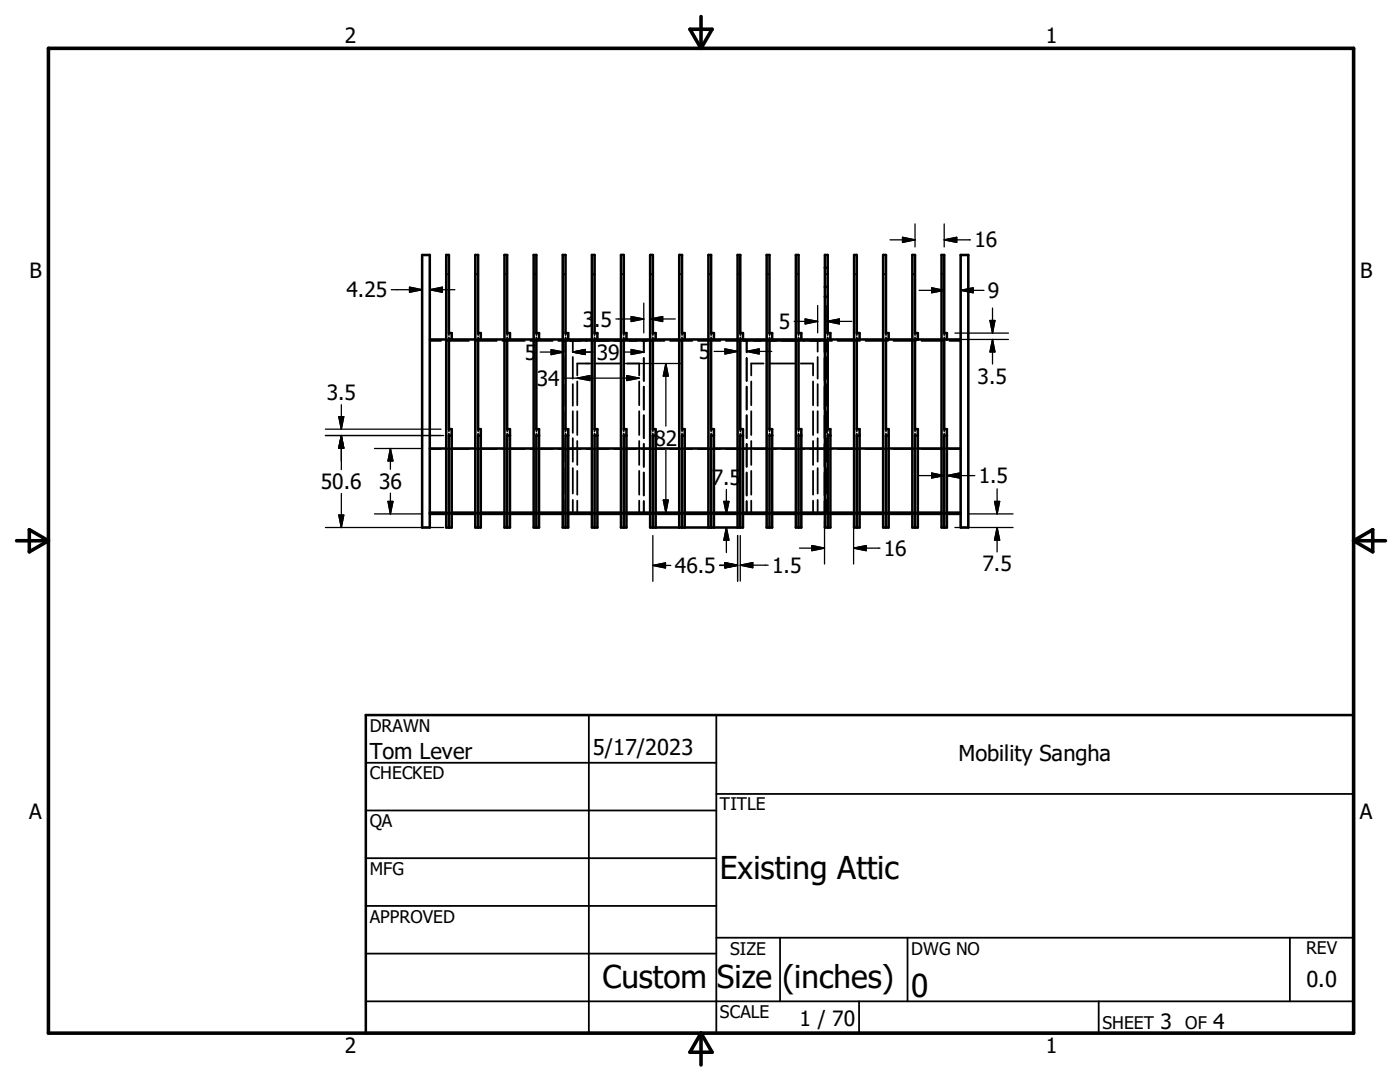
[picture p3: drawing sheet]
<svg xmlns="http://www.w3.org/2000/svg" width="279mm" height="216mm" viewBox="0 0 279 216" stroke-linecap="round" stroke-linejoin="round" font-family="sans-serif">
<g fill="none" stroke="#000" stroke-width=".51">
<path d="M84.2 50.9h1.6v54.4h-1.6zM164.6 53.4h.6M164.6 57.3h.6M164.6 59.2h.6M191.7 50.9h1.5v54.4h-1.5zM85.8 67.7h3.3M90.1 67.7v-1.2h-.5v-15.6h-.5v54.4h1v-19.7h-.5v-17.9h5.3M95.9 67.7v-1.2h-.5v-15.6h-.5v54.4h1v-19.7h-.5v-17.9h5.3M101.8 67.7v-1.2h-.6v-15.6h-.5v54.4h1.1v-19.7h-.6v-17.9h5.3M107.6 67.7v-1.2h-.6v-15.6h-.5v54.4h1.1v-19.7h-.6v-17.9h5.3M113.4 67.7v-1.2h-.5v-15.6h-.6v54.4h1.1v-19.7h-.5v-17.9h5.2M119.2 67.7v-1.2h-.5v-15.6h-.6v54.4h1.1v-19.7h-.5v-17.9h5.2"/>
<path d="M125 67.7v-1.2h-.5v-15.6h-.6v54.4h1.1v-19.7h-.5v-17.9h5.3M130.8 67.7v-1.2h-.5v-15.6h-.5v54.4h18.5v-19.7h-.6v-17.9h5.3M135.6 67.7h-5.3v17.9h.5v19.7M136.6 67.7v-1.2h-.5v-15.6h-.5v54.4M141.4 67.7h-5.3v17.9h.5v19.7M142.5 67.7v-1.2h-.6v-15.6h-.5v54.4M147.2 67.7h-5.3v17.9h.6v19.7M148.3 67.7v-1.2h-.6v-15.6h-.5v54.4M154.1 67.7v-1.2h-.5v-15.6h-.6v54.4h1.1v-19.7h-.5v-17.9h5.2M159.9 67.7v-1.2h-.5v-15.6h-.6v54.4h1.1v-19.7h-.5v-17.9h5.2M165.7 67.7v-1.2h-.5v-15.6h-.6v54.4h1.1v-19.7h-.5v-17.9h5.3M171.5 67.7v-1.2h-.5v-15.6h-.5v54.4h1v-19.7h-.5v-17.9h5.3"/>
<path d="M177.3 67.7v-1.2h-.5v-15.6h-.5v54.4h1v-19.7h-.5v-17.9h5.3M183.2 67.7v-1.2h-.6v-15.6h-.5v54.4h1.1v-19.7h-.6v-17.9h5.3M189 67.7v-1.2h-.6v-15.6h-.5v54.4h1.1v-19.7h-.6v-17.9h3.3M85.8 89.5h3.3M90.1 86.9h-.5v18.4M90.1 89.5h4.8M95.9 86.9h-.5v18.4M95.9 89.5h4.8M101.8 86.9h-.6v18.4M101.8 89.5h4.7M107.6 86.9h-.6v18.4M107.6 89.5h4.7"/>
<path d="M113.4 86.9h-.5v18.4M113.4 89.5h4.7M119.2 86.9h-.5v18.4M119.2 89.5h4.7M125 86.9h-.5v18.4M125 89.5h4.8M130.8 86.9h-.5v18.4M130.8 89.5h4.8M136.6 86.9h-.5v18.4M136.6 89.5h4.8M142.5 86.9h-.6v18.4M142.5 89.5h4.7"/>
<path d="M148.3 86.9h-.6v18.4M148.3 89.5h4.7M154.1 86.9h-.5v18.4M154.1 89.5h4.7M159.9 86.9h-.5v18.4M159.9 89.5h4.7M165.7 86.9h-.5v18.4M165.7 89.5h4.8M171.5 86.9h-.5v18.4M171.5 89.5h4.8M177.3 86.9h-.5v18.4M177.3 89.5h4.8"/>
<path d="M183.2 86.9h-.6v18.4M183.2 89.5h4.7M189 86.9h-.6v18.4M189 89.5h2.7M85.8 102.5h3.3M85.8 102.3h3.3M90.1 102.5h4.8M90.1 102.3h4.8M95.9 102.5h4.8M95.9 102.3h4.8M101.8 102.5h4.7M101.8 102.3h4.7"/>
<path d="M107.6 102.5h4.7M107.6 102.3h4.7M113.4 102.5h4.7M113.4 102.3h4.7M119.2 102.5h4.7M119.2 102.3h4.7M125 102.5h4.8M125 102.3h4.8M130.8 102.5h4.8M130.8 102.3h4.8M136.6 102.5h4.8M136.6 102.3h4.8"/>
<path d="M142.5 102.5h4.7M142.5 102.3h4.7M148.3 102.5h4.7M148.3 102.3h4.7M154.1 102.5h4.7M154.1 102.3h4.7M159.9 102.5h4.7M159.9 102.3h4.7M165.7 102.5h4.8M165.7 102.3h4.8M171.5 102.5h4.8M171.5 102.3h4.8"/>
<path d="M177.3 102.5h4.8M177.3 102.3h4.8M183.2 102.5h4.7M183.2 102.3h4.7M189 102.5h2.7M189 102.3h2.7M73 142.7h197.1v63.5h-197.1z"/>
</g>
<g fill="none" stroke="#000" stroke-width=".36">
<path d="M89.1 54.7h.1M89.4 54.7h.2M94.9 54.7h.2M95.2 54.7h.2M100.7 54.7h.2M101 54.7h.2M106.5 54.7h.2M106.9 54.7h.1M112.3 54.7h.2M112.7 54.7h.2M118.1 54.7h.2M118.5 54.7h.2"/>
<path d="M123.9 54.7h.2M124.3 54.7h.2M129.8 54.7h.1M130.1 54.7h.2M135.6 54.7h.2M135.9 54.7h.2M141.4 54.7h.2M141.7 54.7h.2M147.2 54.7h.2M147.6 54.7h.1M153 54.7h.2M153.4 54.7h.2"/>
<path d="M158.8 54.7h.2M159.2 54.7h.2M164.6 54.7h.2M165 54.7h.2M170.5 54.7h.1M170.8 54.7h.2M176.3 54.7h.2M176.6 54.7h.2M182.1 54.7h.2M182.4 54.7h.2M187.9 54.7h.2M188.3 54.7h.1"/>
<path d="M85.8 68h2.2M89.1 67.7h.3M89.1 68h4.5M89.6 66.5v.4M89.6 67.3v.4M89.8 67.7h.3M94.7 68h4.5M94.9 67.7h.3M95.4 66.5v.4M95.4 67.3v.4M95.6 67.7h.3M100.3 68h4.4"/>
<path d="M100.7 67.7h.3M101.2 66.5v.4M101.2 67.3v.4M101.4 67.7h.4M105.8 68h4.5M106.5 67.7h.4M107 66.5v.4M107 67.3v.4M107.2 67.7h.4M111.4 68h21.2M112.3 67.7h.4M112.5 68v2.2"/>
<path d="M112.5 71.2v4.4M112.5 76.6v4.4M112.9 66.5v.4M112.9 67.3v.4M113 67.7h.4M114.3 68v2.2M114.3 71.2v4.4M114.3 76.6v4.4M115.2 76.1v4.8M117.7 72.5h-2.5v2.4M118.1 67.7h.4M118.7 66.5v.4"/>
<path d="M118.7 67.3v.4M118.8 67.7h.4M118.9 72.5h5M123.9 67.7h.4M124.5 66.5v.4M124.5 67.3v.4M124.7 67.7h.3M125.1 72.5h2.5v2.4M127.6 76.1v4.8M128.5 68v2.3M128.5 71.4v4.6M128.5 77.2v4.5"/>
<path d="M129.8 67.7h.3M130.3 66.5v.4M130.3 67.3v.4M130.5 67.7h.3M133.7 68h4.5M135.6 67.7h.3M136.1 66.5v.4M136.1 67.3v.4M136.3 67.7h.3M139.3 68h4.5M141.4 67.7h.3M141.9 66.5v.4"/>
<path d="M141.9 67.3v.4M142.1 67.7h.4M144.9 68h21.2M147.2 67.7h.4M147.7 66.5v.4M147.7 67.3v.4M147.9 67.7h.4M149 68v2.3M149 71.4v4.6M149 77.2v4.5M149.9 76.1v4.8M152.4 72.5h-2.5v2.4"/>
<path d="M153 67.7h.4M153.6 66.5v.4M153.6 67.3v.4M153.6 72.5h5M153.7 67.7h.4M158.8 67.7h.4M159.4 66.5v.4M159.4 67.3v.4M159.5 67.7h.4M159.8 72.5h2.5v2.4M162.3 76.1v4.8M163.2 68v2.2"/>
<path d="M163.2 71.2v4.4M163.2 76.6v4.4M164.6 68v2.3M164.6 71.4v4.6M164.6 77.2v4.5M164.6 63.1h.2M164.6 67.7h.4M165 63.1h.2M165 68v2.2M165 71.2v4.4M165 76.6v4.4M165.2 66.5v.4"/>
<path d="M165.2 67.3v.4M165.4 67.7h.3M167.2 68h4.4M170.5 67.7h.3M171 66.5v.4M171 67.3v.4M171.2 67.7h.3M172.7 68h4.5M176.3 67.7h.3M176.8 66.5v.4M176.8 67.3v.4M177 67.7h.3"/>
<path d="M178.3 68h4.5M182.1 67.7h.3M182.6 66.5v.4M182.6 67.3v.4M182.8 67.7h.4M183.9 68h4.5M187.9 67.7h.4M188.4 66.5v.4M188.4 67.3v.4M188.6 67.7h.4M189.5 68h2.2M85.8 89.6h2.2"/>
<path d="M89.1 89.5h.3M89.1 89.6h4.5M89.6 85.6v.5M89.6 86.5v.4M89.8 89.5h.3M94.7 89.6h4.5M94.9 89.5h.3M95.4 85.6v.5M95.4 86.5v.4M95.6 89.5h.3M100.3 89.6h4.4M100.7 89.5h.3"/>
<path d="M101.2 85.6v.5M101.2 86.5v.4M101.4 89.5h.4M105.8 89.6h4.5M106.5 89.5h.4M107 85.6v.5M107 86.5v.4M107.2 89.5h.4M111.4 89.6h4.5M112.3 89.5h.4M112.5 82.1v4.3M112.5 87.4v4.7"/>
<path d="M112.5 93.4v5.1M112.5 99.8v2.5M112.9 85.6v.5M112.9 86.5v.4M113 89.5h.4M114.3 82.1v4.3M114.3 87.4v4.7M114.3 93.4v5.1M114.3 99.8v2.5M115.2 82.1v4.7M115.2 88v4.8M115.2 94v4.7"/>
<path d="M115.2 99.9v2.4M117 89.6h4.5M118.1 89.5h.4M118.7 85.6v.5M118.7 86.5v.4M118.8 89.5h.4M122.6 89.6h4.4M123.9 89.5h.4M124.5 85.6v.5M124.5 86.5v.4M124.7 89.5h.3M127.6 82.1v4.7"/>
<path d="M127.6 88v4.8M127.6 94v4.7M127.6 99.9v2.4M128.2 89.6h4.4M128.5 82.9v4.5M128.5 88.6v4.5M128.5 94.3v4.6M129.8 89.5h.3M130.3 85.6v.5M130.3 86.5v.4M130.5 89.5h.3M133.7 89.6h4.5"/>
<path d="M135.6 89.5h.3M136.1 85.6v.5M136.1 86.5v.4M136.3 89.5h.3M139.3 89.6h4.5M141.4 89.5h.3M141.9 85.6v.5M141.9 86.5v.4M142.1 89.5h.4M144.9 89.6h4.4M147.2 89.5h.4M147.7 85.6v.5"/>
<path d="M147.7 86.5v.4M147.9 89.5h.4M149 82.9v4.5M149 88.6v4.5M149 94.3v4.6M149.9 82.1v4.7M149.9 88v4.8M149.9 94v4.7M149.9 99.9v2.4M150.5 89.6h4.4M153 89.5h.4M153.6 85.6v.5"/>
<path d="M153.6 86.5v.4M153.7 89.5h.4M156 89.6h4.5M158.8 89.5h.4M159.4 85.6v.5M159.4 86.5v.4M159.5 89.5h.4M161.6 89.6h4.5M162.3 82.1v4.7M162.3 88v4.8M162.3 94v4.7M162.3 99.9v2.4"/>
<path d="M163.2 82.1v4.3M163.2 87.4v4.7M163.2 93.4v5.1M163.2 99.8v2.5M164.6 82.9v4.5M164.6 88.6v4.5M164.6 94.3v4.6M164.6 89.5h.4M165 82.1v4.3M165 87.4v4.7M165 93.4v5.1M165 99.8v2.5h-.4"/>
<path d="M165.2 85.6v.5M165.2 86.5v.4M165.4 89.5h.3M167.2 89.6h4.4M170.5 89.5h.3M171 85.6v.5M171 86.5v.4M171.2 89.5h.3M172.7 89.6h4.5M176.3 89.5h.3M176.8 85.6v.5M176.8 86.5v.4"/>
<path d="M177 89.5h.3M178.3 89.6h4.5M182.1 89.5h.3M182.6 85.6v.5M182.6 86.5v.4M182.8 89.5h.4M183.9 89.6h4.5M187.9 89.5h.4M188.4 85.6v.5M188.4 86.5v.4M188.6 89.5h.4M189.5 89.6h2.2"/>
<path d="M89.1 102.5h.1M89.1 102.3h.3M89.4 102.5h.4M89.8 102.3h.3M90 102.5h.1M94.9 102.5h.2M94.9 102.3h.3M95.2 102.5h.4M95.6 102.3h.3M95.8 102.5h.1M100.7 102.5h.2M100.7 102.3h.3"/>
<path d="M101 102.5h.4M101.4 102.3h.4M101.6 102.5h.2M106.5 102.5h.2M106.5 102.3h.4M106.9 102.5h.3M107.2 102.3h.4M107.4 102.5h.2M112.3 102.5h.2M112.3 102.3h.4M112.7 102.5h.3M113 102.3h.4"/>
<path d="M113.2 102.5h.2M118.1 102.5h.2M118.1 102.3h.4M118.5 102.5h.3M118.8 102.3h.4M119 102.5h.2M123.9 102.5h.2M123.9 102.3h.4M124.3 102.5h.4M124.7 102.3h.3M124.8 102.5h.2M128.5 100v2.3"/>
<path d="M129.8 102.5h.1M129.8 102.3h.3M130.1 102.5h.4M130.5 102.3h.3M130.7 102.5h.1M135.6 102.5h.2M135.6 102.3h.3M135.9 102.5h.4M136.3 102.3h.3M136.5 102.5h.1M141.4 102.5h.2M141.4 102.3h.3"/>
<path d="M141.7 102.5h.4M142.1 102.3h.4M142.3 102.5h.2M147.2 102.5h.2M147.2 102.3h.4M147.6 102.5h.3M147.9 102.3h.4M148.1 102.5h.2M149 100v2.3M153 102.5h.2M153 102.3h.4M153.4 102.5h.3"/>
<path d="M153.7 102.3h.4M153.9 102.5h.2M158.8 102.5h.2M158.8 102.3h.4M159.2 102.5h.3M159.5 102.3h.4M159.7 102.5h.2M164.6 100v2.4M164.6 102.5h.1M164.6 102.5h.2M165 102.5h.4M165.4 102.3h.3"/>
<path d="M165.5 102.5h.2M170.4 102.3v.1M170.4 102.5h.1M170.5 102.5h.1M170.5 102.3h.3M170.8 102.5h.4M171.2 102.3h.3M171.4 102.5h.1M176.3 102.5h.2M176.3 102.3h.3M176.6 102.5h.4M177 102.3h.3"/>
<path d="M177.2 102.5h.1M182.1 102.5h.2M182.1 102.3h.3M182.4 102.5h.4M182.8 102.3h.4M183 102.5h.2M187.9 102.5h.2M187.9 102.3h.4M188.3 102.5h.3M188.6 102.3h.4M188.8 102.5h.2M73 152.2h70"/>
<path d="M117.5 142.7v63.5M143 158.4h127.1M143 142.7v63.5M73 161.7h70M73 171.2h70M73 180.8h70M73 190.3h70M73 199.8h197.1M143 187.1h127.1M155.7 187.1v12.7M171.4 199.8v6.4M181.1 187.1v12.7"/>
<path d="M219.3 199.8v6.4M257.4 187.1v12.7"/>
</g>
<path d="M9.7 9.6h260.4v196.6h-260.4zM137.7 5.8h4.4l-2.2 3.8zM139.9 3.3v6.3M3.3 107.9h6.4M5.8 105.7l3.9 2.2-3.9 2.2zM270.1 107.9h6.4M270.1 107.9l3.9-2.2v4.4zM139.9 206.2v6.3M139.9 206.2l2.2 3.8h-4.4z" fill="none" stroke="#000" stroke-width=".71"/>
<g fill="none" stroke="#000" stroke-width=".25">
<path d="M78.1 57.8h6.1M81.7 57.3l2.5 .5-2.5 .5zM85.8 57.8h5M85.8 57.8l2.5-.5v1zM177.6 47.9h5M180.1 47.3l2.5 .6-2.5 .5zM182.6 44.7v4.6M183.4 57.9h5M185.9 57.4l2.5 .5-2.5 .5zM188.4 47.9h5.3M188.4 47.9l2.5-.6v1.1zM188.4 44.7v4.6"/>
<path d="M191.7 57.9h4.7M191.7 57.9l2.5-.5v1zM107.8 70.2h4.7M110 69.8l2.5 .4-2.5 .6zM112.5 75.5h15.1M114.3 70.2h4M114.3 70.2l2.5-.5v1zM115.2 75.5l2.5-.6v1zM116.8 72.5h1.5M122.9 63.6h5.6M124.5 70.2h4M124.5 72.5h11.6"/>
<path d="M125.1 74.9l2.5 .6-2.5 .4zM126 63.2l2.5 .4-2.5 .6zM126 69.7l2.5 .5-2.5 .5zM128.5 60.5v5.9M129.8 63.6h5M129.8 63.6l2.4-.4v1zM132.9 72.5v12.5M132.9 72.5l.5 2.5h-1zM142.5 70.1h4.7M144.7 69.6l2.5 .5-2.5 .5zM149 70.1h5M149 70.1l2.5-.5v1z"/>
<path d="M158.5 64.1h4.7M160.7 63.6l2.5 .5-2.5 .5zM163.2 61v5.4M165 64.1h5M165 64.1l2.5-.5v1zM165 61v5.4M190.6 66.5h10.7M190.6 67.7h10.7M197.6 64h1l-.5 2.5zM198.1 61.5v5M198.1 67.7v4.9M198.1 67.7l.5 2.5h-1z"/>
<path d="M64.9 86.9h23.6M64.9 85.6h23.1M67.6 83.1h1l-.5 2.5zM68.1 80.8v4.8M68.1 86.9v6.8M68.1 98.5v6.8M68.1 86.9l.5 2.5h-1zM74.7 89.5h9.5M77.9 89.5v4.1M77.9 98.4v4.1M77.9 89.5l.5 2.5h-1zM132.4 99.8h1l-.5 2.5z"/>
<path d="M132.9 89.8v12.5M145 97.7v4.8M183.4 94.9h5M185.9 94.4l2.5 .5-2.5 .5zM189 94.9h5.5M189 94.9l2.5-.5v1zM199 97.5v5M64.9 105.3h23.6M67.6 102.8h1l-.5 2.5zM74.7 102.5h9.5M77.4 100.1h1l-.5 2.4zM116.8 102.3h19.3"/>
<path d="M130.3 112.8h3.6M130.3 112.8l2.5-.5v1zM130.3 106.9v9.1M143.6 112.8h3.6M144.5 100.1h1l-.5 2.4zM144.7 112.3l2.5 .5M145 105.3l.5 2.5h-1zM145 105.3v5M147.2 112.8l-2.5 .5M147.2 112.8l-2.5-.5v1l2.5-.5M147.2 106.9v9.1M147.7 112.8h5.6"/>
<path d="M147.7 112.8l2.5-.5v1zM147.7 106.9v9M159.5 109.4h5.1M162 108.9l2.6 .5-2.6 .5zM164.6 103.9v8.6M170.4 109.4h5.2M170.4 109.4l2.5-.5v1zM170.4 104.1v8.4M190.6 105.3h11.6M193.3 102.5h8.9M198.5 100.1h1l-.5 2.4zM199 105.3v4.8"/>
<path d="M199 105.3l.5 2.5h-1z"/>
</g>
<g fill="#000" stroke="#000" stroke-width=".25">
<path d="M81.7 57.3l2.5 .5-2.5 .5zM85.8 57.8l2.5-.5v1zM180.1 47.3l2.5 .6-2.5 .5zM185.9 57.4l2.5 .5-2.5 .5zM188.4 47.9l2.5-.6v1.1zM191.7 57.9l2.5-.5v1zM110 69.8l2.5 .4-2.5 .6zM114.3 70.2l2.5-.5v1zM115.2 75.5l2.5-.6v1zM125.1 74.9l2.5 .6-2.5 .4zM126 63.2l2.5 .4-2.5 .6zM126 69.7l2.5 .5-2.5 .5z"/>
<path d="M129.8 63.6l2.4-.4v1zM132.9 72.5l.5 2.5h-1zM144.7 69.6l2.5 .5-2.5 .5zM149 70.1l2.5-.5v1zM160.7 63.6l2.5 .5-2.5 .5zM165 64.1l2.5-.5v1zM197.6 64h1l-.5 2.5zM198.1 67.7l.5 2.5h-1zM67.6 83.1h1l-.5 2.5zM68.1 86.9l.5 2.5h-1zM77.9 89.5l.5 2.5h-1zM132.4 99.8h1l-.5 2.5z"/>
<path d="M185.9 94.4l2.5 .5-2.5 .5zM189 94.9l2.5-.5v1zM67.6 102.8h1l-.5 2.5zM77.4 100.1h1l-.5 2.4zM130.3 112.8l2.5-.5v1zM144.5 100.1h1l-.5 2.4zM144.7 112.3l2.5 .5-2.5 .5zM145 105.3l.5 2.5h-1zM147.7 112.8l2.5-.5v1zM162 108.9l2.6 .5-2.6 .5zM170.4 109.4l2.5-.5v1zM198.5 100.1h1l-.5 2.4z"/>
<path d="M199 105.3l.5 2.5h-1z"/>
</g>
<g font-size="6.3">
<text x="143.7" y="175.5">Existing Attic</text>
<text x="120.2" y="197.1">Custom Size (inches)</text>
<text x="181.9" y="198.9">0</text>
</g>
<g font-size="4.4">
<text x="73.8" y="151.4">Tom Lever</text>
<text x="118.3" y="150.7">5/17/2023</text>
<text x="191.3" y="151.8">Mobility Sangha</text>
<text x="260.7" y="196.9">0.0</text>
</g>
<g font-size="4.2">
<text x="68.8" y="8.7">2</text>
<text x="208.7" y="8.7">1</text>
<text x="194.5" y="49.4">16</text>
<text x="5.9" y="55.5">B</text>
<text x="69.2" y="59.4">4.25</text>
<text x="197.1" y="59.5">9</text>
<text x="271.4" y="55.5">B</text>
<text x="116.3" y="65.2">3.5</text>
<text x="155.4" y="65.6">5</text>
<text x="104.7" y="71.8">5</text>
<text x="119.1" y="71.8">39</text>
<text x="139.4" y="71.6">5</text>
<text x="107.1" y="77">34</text>
<text x="195.1" y="76.5">3.5</text>
<text x="65.2" y="79.9">3.5</text>
<text x="130.6" y="88.9">82</text>
<text x="64.1" y="97.6">50.6</text>
<text x="75.6" y="97.6">36</text>
<text x="142" y="96.8">7.5</text>
<text x="195.3" y="96.4">1.5</text>
<text x="176.4" y="110.9">16</text>
<text x="196.1" y="114">7.5</text>
<text x="134.7" y="114.3">46.5</text>
<text x="154.1" y="114.3">1.5</text>
<text x="5.8" y="163.4">A</text>
<text x="271.4" y="163.4">A</text>
<text x="159.6" y="204.7">1 / 70</text>
<text x="231.6" y="205.3">3</text>
<text x="242.1" y="205.3">4</text>
<text x="68.8" y="210.2">2</text>
<text x="208.7" y="210.2">1</text>
</g>
<g font-size="3.5">
<text x="73.8" y="146">DRAWN</text>
<text x="73.8" y="155.5">CHECKED</text>
<text x="143.7" y="161.7">TITLE</text>
<text x="73.8" y="165.1">QA</text>
<text x="73.8" y="174.6">MFG</text>
<text x="73.8" y="184.1">APPROVED</text>
<text x="145.7" y="190.5">SIZE</text>
<text x="181.9" y="190.5">DWG NO</text>
<text x="260.6" y="190.4">REV</text>
<text x="143.7" y="203.1">SCALE</text>
<text x="220" y="205.3">SHEET</text>
<text x="236.5" y="205.3">OF</text>
</g>
</svg>
